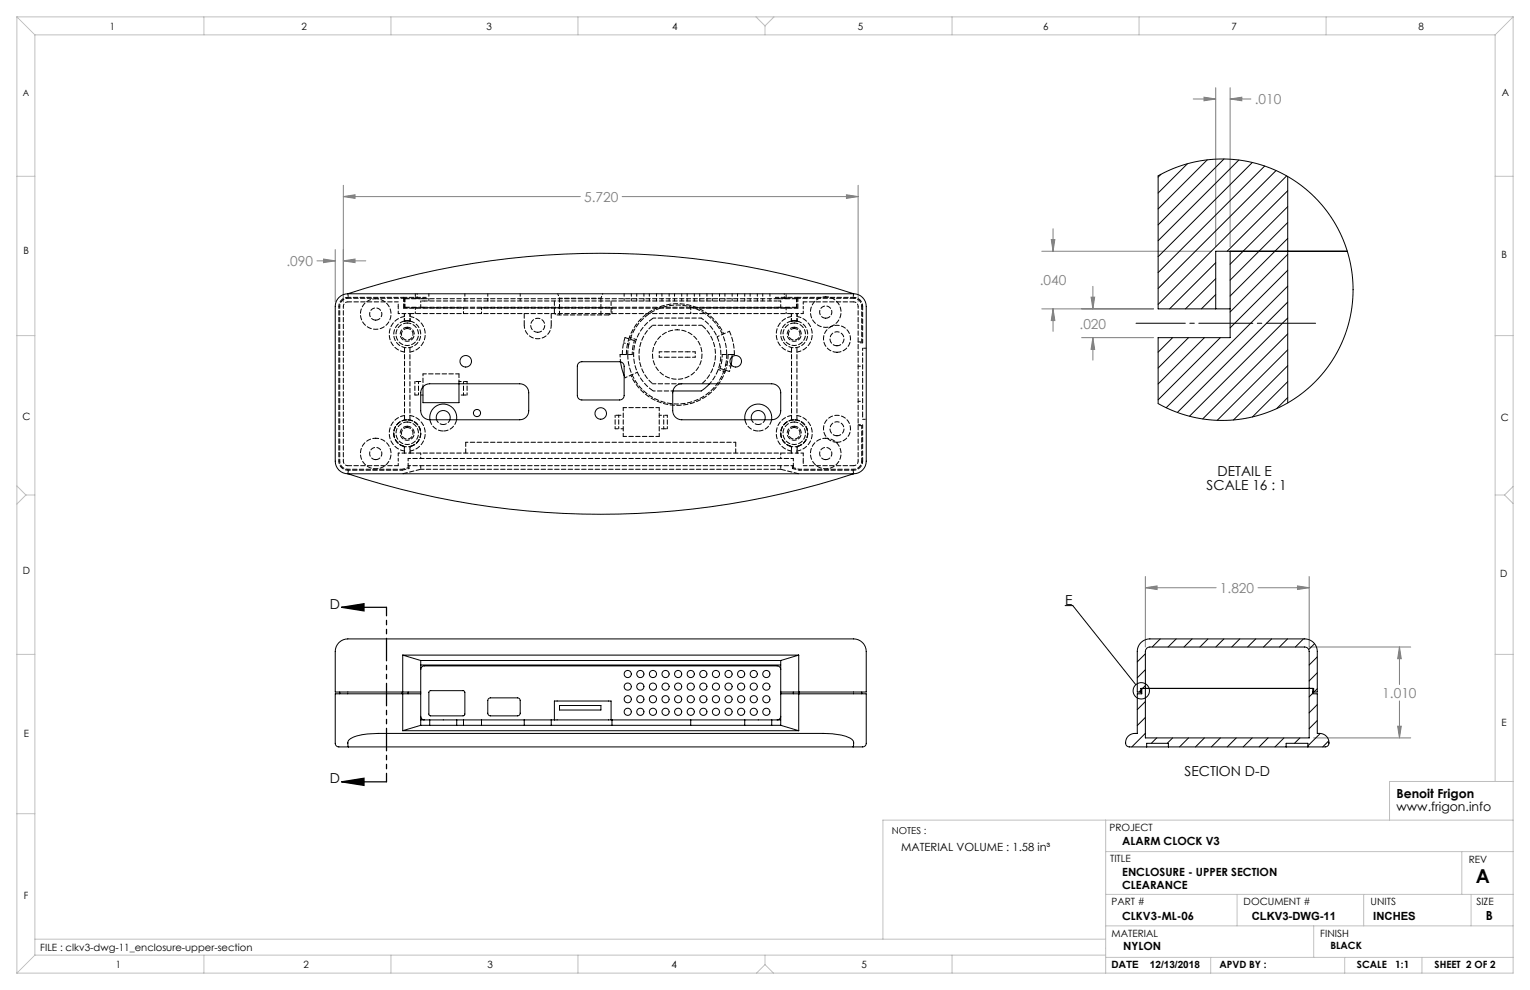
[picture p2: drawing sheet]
<svg xmlns="http://www.w3.org/2000/svg" width="432mm" height="279mm" viewBox="0 0 432 279" stroke-linecap="round" stroke-linejoin="round" font-family="sans-serif">
<g fill="none" stroke="#000" stroke-width=".28">
<path d="M300.6 170.9h2.2l17.8 22.3"/>
<circle cx="322.1" cy="195" r="2.31"/>
</g>
<path d="M96.4 171.4l6.3-1v2zM96.4 171.4h12.7M96.4 220.7l6.3-1.1v2.1zM96.4 220.7h12.7" fill="none" stroke="#000" stroke-width=".35"/>
<g fill="none" stroke="#808080" stroke-width=".28">
<path d="M336.8 27.9h6.3M339.8 27.4l3.3 .5-3.3 .5zM343.1 24.8v44.8M347.2 27.9l3.3-.5v1zM347.2 24.8v44.8M347.2 27.9h5.8M96.9 55.5l3.3-.5v1zM96.9 52.3v32.9M96.9 55.5h66.9M175.6 55.5h66.6M238.9 55l3.3 .5-3.3 .5zM242.2 52.3v32.9"/>
<path d="M89.4 73.6h5.2M91.3 73.1l3.3 .5-3.3 .5zM94.6 70.4v14.8M96.9 73.6l3.3-.5v1zM96.9 73.6h6.3M294 70.9h47.8M296.7 67.6h1l-.5 3.3zM297.2 64.6v6.3M294 87.2h31.6M297.2 87.2l.5 3.3h-1zM297.2 87.2v6.3M305.3 95.3h20.3"/>
<path d="M307.9 83.9h1l-.5 3.3zM308.4 95.3l.5 3.3h-1zM308.4 80.8v6.4M308.4 95.3v6.3M323.2 165.9l3.4-.5v1zM323.2 162.7v19.9M323.2 165.9h20M355 165.9h14.5M366.2 165.4l3.3 .5-3.3 .5zM369.5 162.7v19.9h28.6M395 182.6l.5 3.3h-1zM395 182.6v10.6"/>
<path d="M395 197.8v10.5M370.7 208.3h27.4M394.5 205h1l-.5 3.3z"/>
</g>
<path d="M320.6 91.2h50.7" fill="none" stroke="#000" stroke-width=".28" stroke-dasharray="15.2 1.3 1.3 1.3" stroke-dashoffset="1.3"/>
<path d="M109.1 171.4v49.3" fill="none" stroke="#000" stroke-width=".35" stroke-dasharray="6.3 1.3 1.3 1.3 1.3 1.3" stroke-dashoffset="3.9"/>
<g fill="none" stroke="#c0c0c0" stroke-width=".28">
<path d="M4.8 4.8l5 5M4.8 4.8h422.2M4.8 4.8v269.8M9.8 9.8h412.2M9.8 9.8v259.8M57.5 4.8v5M110.3 4.8v5M163.1 4.8v5M213.4 4.8l2.5 2.5M215.9 7.3v2.5M218.4 4.8l-2.5 2.5M268.7 4.8v5"/>
<path d="M321.5 4.8v5M374.3 4.8v5M422 9.8v210.7M427 4.8l-5 5M427 4.8v269.8h-422.2M4.8 49.7h5M422 49.7h5M4.8 94.7h5M422 94.7h5M4.8 137.1l2.5 2.6M7.3 139.7l-2.5 2.6M7.3 139.7h2.5"/>
<path d="M422 139.7h2.6M424.6 139.7l2.4 2.4M427 137.3l-2.4 2.4M4.8 184.7h5M422 184.7h5M4.8 229.7h5M312 231.5v43.1M427 231.5h-177.8v33.6M427 220.5h-34.8v11M312 240.3h115M312 252.4h115M349.1 252.4v8.9"/>
<path d="M384.9 252.4v8.9M412.6 240.3v12.1M415.2 252.4v8.9M9.8 265.1h302.2M9.8 269.6l-5 5M9.8 269.6h302.2M57.5 269.6v5M110.3 269.6v5M163.1 269.6v5M215.9 272.2l-2.4 2.4M215.9 272.2l2.4 2.4M215.9 269.6v2.6"/>
<path d="M268.7 269.6v5M312 270.2h115M312 261.3h115M341.7 270.2v4.4M370.8 261.3v8.9M379.5 270.2v4.4M401.3 270.2v4.4"/>
</g>
<path d="M96.4 171.4l6.3-1v2zM96.4 220.7l6.3-1.1v2.1z" fill="#000"/>
<path d="M238.9 55l3.3 .5-3.3 .5zM96.9 55.5l3.3-.5v1zM96.9 73.6l3.3-.5v1zM91.3 73.1l3.3 .5-3.3 .5zM395 182.6l.5 3.3h-1zM394.5 205h1l-.5 3.3zM323.2 165.9l3.4-.5v1zM366.2 165.4l3.3 .5-3.3 .5zM296.7 67.6h1l-.5 3.3zM297.2 87.2l.5 3.3h-1zM307.9 83.9h1l-.5 3.3zM308.4 95.3l.5 3.3h-1zM339.8 27.4l3.3 .5-3.3 .5zM347.2 27.9l3.3-.5v1z" fill="#808080"/>
<g fill="none" stroke="#000" stroke-width=".28">
<path d="M327.6 49.2l-.8 .8M335.1 46.2l-8.3 8.3M340.7 45.1l-13.9 13.9M345.4 44.9l-18.6 18.6M349.6 45.2l-22.8 22.8M353.4 45.9l-26.6 26.5M356.9 46.9l-30.1 30M360.1 48.1l-33.3 33.3M363.1 49.6l-36.3 36.3M363.4 49.8v63.9M363.4 58.3l-16.2 16.3M363.4 53.8l-17.1 17.1"/>
<path d="M343.1 78.6l-8.5 8.6M343.1 74.1l-13 13.1M347.2 70.9v24.4h-20.4v18.6l3.6 1.8 4.2 1.5 3.9 .9 4.3 .5h4.1l4.6-.5 3.8-.9 4.2-1.5 3.8-1.9 3.4-2.2 3.4-2.8 3-3.1 2.6-3.5 2.2-3.8 1.7-4 1.2-3.7 .7-3.9 .3-3.8v-4.1l-.6-3.9-1-4.1-1.3-3.6-1.7-3.5-2.1-3.3-2.4-3.1-2.7-2.7-3-2.5-3.6-2.4-3.7-1.9-3.7-1.3-4-1.1-3.8-.5h-5.7l-5.2 .7-5.4 1.6-5.1 2.3v37.6h16.3M363.4 62.8l-16.2 16.3M363.4 67.3l-16.2 16.3M363.4 71.8l-16.2 16.2M363.4 76.3l-16.2 16.2M380.2 70.9h-37.1v16.3M98.2 82.9a3.6 3.6 0 0 0-3.6 3.6v43.7a3.6 3.6 0 0 0 3.6 3.5M98.2 82.9a228.6 228.6 0 0 1 142.7 0M98.2 82.9h142.7M240.9 82.9a3.6 3.6 0 0 1 3.6 3.6v43.7a3.6 3.6 0 0 1-3.6 3.5"/>
<path d="M330.9 95.3l-4.1 4.1M335.4 95.3l-8.6 8.6M339.9 95.3l-13.1 13.1M343.1 87.2h4.1M343.1 83.1l-4 4.1M344.4 95.3l-17.6 17.6M363.4 80.8l-34.3 34.3M363.4 85.3l-31.1 31.1M363.4 89.7l-27.7 27.8M363.4 94.2l-24 24M363.4 98.7l-19.9 19.9M119.5 109.1l.8-.6 1-.2h25.4a2.54 2.54 0 0 1 2.5 2.6v5a2.54 2.54 0 0 1-2.5 2.6h-25.4a2.54 2.54 0 0 1-2.6-2.6l.1-5.5z"/>
<path d="M121.3 118.5a3.8 3.8 0 0 1 3.8-4.5 3.8 3.8 0 0 1 3.7 4.5M123.2 118.5a1.98 1.98 0 0 1 1.9-2.6 1.98 1.98 0 0 1 1.9 2.6M129.5 108.3v5.3h-10.1v-4.4M163.3 102.5l.9-.4h10.7a1.27 1.27 0 0 1 1.2 1.3v8.2a1.27 1.27 0 0 1-1.2 1.3h-10.7a1.27 1.27 0 0 1-1.3-1.3v-8.2zM175.1 102.1l1 3.9M190.6 109.1l.8-.6 1-.2h25.4a2.54 2.54 0 0 1 2.5 2.6v5a2.54 2.54 0 0 1-2.5 2.6h-25.4a2.54 2.54 0 0 1-2.5-2.6v-5.5zM200.3 108.3l-2.4 2h-8M206.6 100.7l-.2 2.3M210.2 118.5a3.8 3.8 0 0 1 3.8-4.5 3.8 3.8 0 0 1 3.7 4.5M212.1 118.5a1.98 1.98 0 0 1 1.9-2.6 1.98 1.98 0 0 1 1.9 2.6M363.4 103.2l-15.3 15.3M363.4 107.7l-9.9 10"/>
<path d="M363.4 112.2l-3.1 3.1M98.2 133.7a228.6 228.6 0 0 0 142.7 0M98.2 133.7h142.7M95.9 195.3v.5M113.5 195.3v.5M113.7 184.9l5 1.5M113.7 184.9h111.7M113.7 184.9v10.4M113.7 195.8v10.4M115.2 195.3v.5M118.7 195.3h-24.1v-11.4a3.6 3.6 0 0 1 3.6-3.6h142.7a3.6 3.6 0 0 1 3.6 3.6v11.4h-24.2M118.7 189a1.02 1.02 0 0 1 1.1-1.1h99.5a1.02 1.02 0 0 1 1 1.1"/>
<path d="M118.7 195.8h-24.1v14a1.31 1.31 0 0 0 1.8 1h1.9M118.7 186.4h101.6M118.7 186.4v18.3M118.7 187.7h101.6M121.2 195.1l.3-.2 9.5 .1 .2 .4-.1 6.4-.4 .2-9.4-.1-.3-.4zM137.9 197.2l.5-.2h7.6a.76 .76 0 0 1 .8 .7v3.6a.76 .76 0 0 1-.8 .7h-7.6a.76 .76 0 0 1-.7-.7v-3.6zM157.9 199.1h11.7v1.3h-11.7zM220.3 195.8h24.2v14a1.31 1.31 0 0 1-1.8 1h-1.9M220.3 186.4v18.3M223.9 195.3v.5M225.4 184.9l-5.1 1.5M225.4 184.9v10.4"/>
<path d="M225.4 195.8v10.4M225.6 195.3v.5M243.2 195.3v.5M322 194.8l-.6 .5M322 195.3h-1v-11.4a3.6 3.6 0 0 1 3.5-3.6h43.7a3.6 3.6 0 0 1 3.6 3.6v11.4h-1.1M322 195.3v-1h48.7v1M322 195.3h.2M322.2 194.3v1.5h-1.2v11.2a2.6 2.6 0 0 0-3.1 3.4l.8 .4h4.9M323.2 193.5l-1 1M323.2 198l-2.2 2.3M323.2 184.5l-2.2 2.3M323.2 189l-2.2 2.3"/>
<path d="M323.6 183l.9-.4h43.7a1.27 1.27 0 0 1 1.3 1.3v24.4h-46.3v-24.4zM327.5 180.3l-2.3 2.3M331.9 180.3l-2.2 2.3M336.4 180.3l-2.3 2.3M340.9 180.3l-2.3 2.3M345.4 180.3l-2.3 2.3M349.9 180.3l-2.3 2.3M354.4 180.3l-2.3 2.3M358.9 180.3l-2.3 2.3M363.4 180.3l-2.3 2.3M367.9 180.3l-2.3 2.3M370.5 195.6l-1 1.1"/>
<path d="M370.5 195.3h.2M370.5 194.3v1.5h1.3v11.2a2.57 2.57 0 0 1 2.5 .8 2.57 2.57 0 0 1 .5 2.6l-.8 .4h-4.9M371 181.7l-1.7 1.6M371.8 185.4l-2.3 2.3M371.8 189.9l-2.3 2.3M371.8 194.4l-1 .9M371.8 198.9l-2.3 2.3M98.3 210.8h142.5M98.3 210.8a2.07 2.07 0 0 1 1.5-2.8 18.7 18.7 0 0 1 7-1h120.4a34.8 34.8 0 0 1 11.5 .8 2.59 2.59 0 0 1 2.2 1.7l-.1 1.3M113.7 206.2h111.7M118.7 202.2a1.02 1.02 0 0 0 1.1 1M118.7 203.2h2.6"/>
<path d="M118.7 204.7l-5 1.5M118.7 204.7h101.6M121.3 203.2h7.6M121.3 203.2v1.5M128.9 203.2v1.5M128.9 203.2h19.1M130.8 203.2v1.5M135.9 203.2v1.5M148 203.2h7.6M148 203.2v1.5M155.6 203.2h54.6M155.6 203.2v1.5"/>
<path d="M156.5 203.2v-5.4h16v5.4M172.7 203.2v1.5M194.9 203.2v1.5M210.2 203.2h7.6M210.2 203.2v1.5M217.8 203.2v1.5M217.8 203.2h2.5M220.3 202.2a1.02 1.02 0 0 1-1 1M220.3 204.7l5.1 1.5M323.2 202.5l-2.2 2.3M323.2 207l-3.8 3.8M323.6 210.8h6.1"/>
<path d="M323.6 210.8v-1h6.1v1M326.5 208.3l-1.6 1.5M329.7 210.8h33.3M330.9 208.3l-1.5 1.5M335.4 208.3l-2.5 2.5M339.9 208.3l-2.5 2.5M344.4 208.3l-2.5 2.5M348.9 208.3l-2.5 2.5M353.4 208.3l-2.5 2.5M357.9 208.3l-2.6 2.5M362.4 208.3l-2.6 2.5M363 210.8h6.1"/>
<path d="M363 210.8v-1h6.1v1M366.9 208.3l-1.6 1.5M371.8 203.4l-2.3 2.2M372.6 207l-3.5 3.5M375 209.1l-1.7 1.7"/>
<circle cx="131.4" cy="102" r="1.63"/>
<circle cx="134.6" cy="116.6" r="1.02"/>
<circle cx="169.5" cy="116.7" r="1.63"/>
<circle cx="207.6" cy="102" r="1.63"/>
<circle cx="177.2" cy="197.3" r="1.02"/>
<circle cx="177.2" cy="190.2" r="1.02"/>
<circle cx="177.2" cy="193.8" r="1.02"/>
<circle cx="180.7" cy="197.3" r="1.02"/>
<circle cx="180.7" cy="190.2" r="1.02"/>
<circle cx="180.7" cy="193.8" r="1.02"/>
<circle cx="184.3" cy="197.3" r="1.02"/>
<circle cx="184.3" cy="193.8" r="1.02"/>
<circle cx="184.3" cy="190.2" r="1.02"/>
<circle cx="187.8" cy="197.3" r="1.02"/>
<circle cx="187.8" cy="193.8" r="1.02"/>
<circle cx="187.8" cy="190.2" r="1.02"/>
<circle cx="191.4" cy="197.3" r="1.02"/>
<circle cx="191.4" cy="190.2" r="1.02"/>
<circle cx="191.4" cy="193.8" r="1.02"/>
<circle cx="194.9" cy="197.3" r="1.02"/>
<circle cx="194.9" cy="193.8" r="1.02"/>
<circle cx="194.9" cy="190.2" r="1.02"/>
<circle cx="198.5" cy="197.3" r="1.02"/>
<circle cx="198.5" cy="193.8" r="1.02"/>
<circle cx="198.5" cy="190.2" r="1.02"/>
<circle cx="202.1" cy="197.3" r="1.02"/>
<circle cx="202.1" cy="193.8" r="1.02"/>
<circle cx="202.1" cy="190.2" r="1.02"/>
<circle cx="205.6" cy="197.3" r="1.02"/>
<circle cx="205.6" cy="193.8" r="1.02"/>
<circle cx="205.6" cy="190.2" r="1.02"/>
<circle cx="209.2" cy="197.3" r="1.02"/>
<circle cx="209.2" cy="190.2" r="1.02"/>
<circle cx="209.2" cy="193.8" r="1.02"/>
<circle cx="212.7" cy="197.3" r="1.02"/>
<circle cx="212.7" cy="193.8" r="1.02"/>
<circle cx="212.7" cy="190.2" r="1.02"/>
<circle cx="216.3" cy="197.3" r="1.02"/>
<circle cx="216.3" cy="193.8" r="1.02"/>
<circle cx="216.3" cy="190.2" r="1.02"/>
<circle cx="177.2" cy="200.9" r="1.02"/>
<circle cx="180.7" cy="200.9" r="1.02"/>
<circle cx="184.3" cy="200.9" r="1.02"/>
<circle cx="187.8" cy="200.9" r="1.02"/>
<circle cx="191.4" cy="200.9" r="1.02"/>
<circle cx="194.9" cy="200.9" r="1.02"/>
<circle cx="198.5" cy="200.9" r="1.02"/>
<circle cx="202.1" cy="200.9" r="1.02"/>
<circle cx="205.6" cy="200.9" r="1.02"/>
<circle cx="209.2" cy="200.9" r="1.02"/>
<circle cx="212.7" cy="200.9" r="1.02"/>
<circle cx="216.3" cy="200.9" r="1.02"/>
</g>
<g fill="none" stroke="#000" stroke-width=".28" stroke-dasharray="1.3 .6" stroke-dashoffset=".5">
<path d="M95.6 86.5a2.54 2.54 0 0 1 2.6-2.6M98.2 82.9l.1 1M114.1 90.6v-2.1M114.2 88.5v2.1M115.7 90.6v-2.1M115.8 88.5v2.1M117.2 82.9v1M119.8 84.9h-1.1M130.8 86.8h-13.6M157.9 84.2h11.7M188.3 99.3h-2.2M196.2 99.3h-2.2"/>
<path d="M197.9 89.8h-13.5M220.3 84.9h-1M221.9 83.9v-1M221.9 86.8h-27M223.3 88.5v2.1M223.4 90.6v-2.1M224.9 88.5v2.1M225 90.6v-2.1M240.9 83.9a2.54 2.54 0 0 1 2.6 2.6M240.9 82.9l-.1 1M242.2 96.5h1M244.5 98.3h-1"/>
<path d="M117.1 111.5h1M118.1 107.7h-1M130.8 111.5h1M131.8 107.7h-1M174.6 117.2h-1M178.4 100.1l.2-2 .5-2M186.1 100.8h2.2M188.3 117.2h-1M194 100.8h2.2M200.3 108.3a12.3 12.3 0 0 0-2.4-18.5M203.8 100.1l-.1 1.9-.5 2M243.5 118.3h1"/>
<path d="M98.2 132.7a2.54 2.54 0 0 1-2.6-2.5M98.3 132.7l-.1 1M118.7 131.4v1M173.6 121h1M187.3 121h1M220.3 131.4v1M240.8 132.7l.1 1M243.2 120.1h-1M243.5 130.2a2.54 2.54 0 0 1-2.6 2.5"/>
</g>
<g fill="none" stroke="#000" stroke-width=".28" stroke-dasharray="1.3 .6" stroke-dashoffset=".2">
<path d="M112.4 85.2h-14.2M114.9 91.2a3.2 3.2 0 0 1 2.9 4.5 3.2 3.2 0 0 1-5.4 .6 3.2 3.2 0 0 1 1.9-5.1h.6M115.8 88.5h107.5M157.9 88.9v-4.7M169.6 88.9v-4.7M177.5 97.2l-.3 2.9M179.1 96.1l-2.7-.8M224.2 91.2a3.2 3.2 0 0 1 2.8 4.5 3.2 3.2 0 0 1-5.4 .6 3.2 3.2 0 0 1 1.9-5.1h.7M240.9 85.2h-14.2M114.9 119.1a3.2 3.2 0 0 1 2.9 4.6 3.2 3.2 0 0 1-5.4 .5 3.2 3.2 0 0 1 1.9-5l.6-.1M129.5 108.3v-2.8M175.6 100.1h2.8"/>
<path d="M203.2 104l2.7 .8M204.8 102.9l.3-2.8M206.6 100.1h-2.8M224.2 119.1a3.2 3.2 0 0 1 2.8 4.6 3.2 3.2 0 0 1-5.4 .5 3.2 3.2 0 0 1 1.9-5l.7-.1M98.2 131.4h14.2M115.8 127.9h107.5M226.7 131.4h14.2"/>
</g>
<g fill="none" stroke="#000" stroke-width=".28" stroke-dasharray="1.3 .6" stroke-dashoffset=".1">
<path d="M113.9 87v-3.1M114.2 89.3a5.1 5.1 0 0 0-4.3 5 5.1 5.1 0 0 0 4.3 5.1M114.9 92.4a1.98 1.98 0 0 1 1.8 2.8 1.98 1.98 0 0 1-3.3 .4 1.98 1.98 0 0 1 1-3.2h.5M115.7 99.4a5.1 5.1 0 0 0 4.3-5.1 5.1 5.1 0 0 0-4.3-5M117.2 86.8h-3M117.2 84.2h-3M120.3 84.2h-3.1M151.8 93.8a1.98 1.98 0 0 0 1.8-2.8 1.98 1.98 0 0 0-3.4-.5 1.98 1.98 0 0 0 1.1 3.2l.5 .1M171.7 88.9h-14.5M176.4 95.3l-.6 2.3-.2 2.5M205.9 93.5a16.1 16.1 0 0 1 1.4 6.6M221.9 84.2h3"/>
<path d="M221.9 84.2h-3.1M223.4 99.4a5.1 5.1 0 0 1-4.3-5.1 5.1 5.1 0 0 1 4.3-5M224.2 92.4a1.98 1.98 0 0 1 1.7 2.8 1.98 1.98 0 0 1-3.3 .4 1.98 1.98 0 0 1 1.1-3.2h.5M224.9 86.8h-3M224.9 89.3a5.1 5.1 0 0 1 4.3 5 5.1 5.1 0 0 1-4.3 5.1M225.2 83.9v3.1M236.2 99.4a3.8 3.8 0 0 0 3.4-5.5 3.8 3.8 0 0 0-6.4-.6 3.8 3.8 0 0 0 2.3 6.1h.7M236.2 97.6a1.98 1.98 0 0 0 1.8-2.8 1.98 1.98 0 0 0-3.3-.5 1.98 1.98 0 0 0 1 3.2l.5 .1M114.2 117.3a5.1 5.1 0 0 0-4.3 5 5.1 5.1 0 0 0 4.3 5M224.9 117.3a5.1 5.1 0 0 1 4.3 5 5.1 5.1 0 0 1-4.3 5M114.9 120.3a1.98 1.98 0 0 1 1.8 2.8 1.98 1.98 0 0 1-3.3 .4 1.98 1.98 0 0 1 1-3.1l.5-.1M115.7 127.3a5.1 5.1 0 0 0 4.3-5 5.1 5.1 0 0 0-4.3-5"/>
<path d="M131.4 127.9v-3.1M207.6 124.8v3.1M223.4 127.3a5.1 5.1 0 0 1-4.3-5 5.1 5.1 0 0 1 4.3-5M224.2 120.3a1.98 1.98 0 0 1 1.7 2.8 1.98 1.98 0 0 1-3.3 .4 1.98 1.98 0 0 1 1.1-3.1l.5-.1M236.2 124.8a3.8 3.8 0 0 0 3.4-5.5 3.8 3.8 0 0 0-6.4-.6 3.8 3.8 0 0 0 2.3 6.1h.7M236.2 123a1.98 1.98 0 0 0 1.8-2.8 1.98 1.98 0 0 0-3.3-.5 1.98 1.98 0 0 0 1 3.2l.5 .1"/>
</g>
<path d="M205.9 104.8l.5-1.8M115.4 132.2l-1.9 .5M225.5 132.7l-1.9-.5" fill="none" stroke="#000" stroke-width=".28" stroke-dasharray="1.3 .6" stroke-dashoffset="1"/>
<g fill="none" stroke="#000" stroke-width=".28" stroke-dasharray="1.3 .6" stroke-dashoffset=".3">
<path d="M113.9 83.9h6.4M114.2 84.2h-16M114.2 86.8v-2.6M114.9 92.7a1.63 1.63 0 0 1 1.5 2.3 1.63 1.63 0 0 1-2.7 .4 1.63 1.63 0 0 1 .8-2.6l.4-.1M172.7 86.8h-36.8M198.1 91.8h-13.9M218.8 83.9h6.4M224.2 92.7a1.63 1.63 0 0 1 1.4 2.3 1.63 1.63 0 0 1-2.7 .4 1.63 1.63 0 0 1 .8-2.6l.5-.1M224.9 84.2v2.6M225.2 87h-111.3M240.9 84.2h-16M243.5 86.5v10.3"/>
<path d="M129.5 105.5h-10.1M176.4 106.6l-.3-.6M184.2 108.3h8.2M186.1 115h-10.2M206.6 100.7v-.6M243.5 119.9v10.3M114.9 120.6a1.63 1.63 0 0 1 1.5 2.4 1.63 1.63 0 0 1-2.7 .3 1.63 1.63 0 0 1 .8-2.6l.4-.1M175.9 123.2h10.2M220.3 132.4h-101.6M224.2 120.6a1.63 1.63 0 0 1 1.4 2.4 1.63 1.63 0 0 1-2.7 .3 1.63 1.63 0 0 1 .8-2.6l.5-.1"/>
</g>
<g fill="none" stroke="#000" stroke-width=".28" stroke-dasharray="1.3 .6" stroke-dashoffset=".8">
<path d="M114.1 88.5h1.7M115.8 90.6h-1.7M117.2 88.5v-1.5M130.8 86.8v1.7M135.9 88.5v-1.7M172.7 86.8v1.7M176 96.7l1.5 .5M177.5 97.2l.3-1.5M177.6 95.1a14.4 14.4 0 0 1 13-9.4 14.4 14.4 0 0 1 13.6 8.5M194.9 88.5v-1.7M196.2 99.3v1.5M221.9 87v1.5"/>
<path d="M223.3 90.6h1.7M225 88.5h-1.7M186.1 100.8v-1.5M204.6 105a14.4 14.4 0 0 1-13 9.4 14.4 14.4 0 0 1-13.6-8.5M204.8 102.9l-.4 1.5M206.3 103.4l-1.5-.5M115.8 127.9h-1.7M115.8 126h-1.7M118.7 127.9v1.5M220.3 127.9v1.5M223.3 127.9h1.7M223.3 126h1.7"/>
</g>
<g fill="none" stroke="#000" stroke-width=".28" stroke-dasharray="1.3 .6" stroke-dashoffset=".6">
<path d="M98.2 85.2a1.27 1.27 0 0 0-1.3 1.3M112.4 86.5v-1.3M112.4 86.5v2M121 84.9v-2M131.2 84.9v-2M137.7 84.9v-2M146.8 84.9v-2M156.5 88.1a.76 .76 0 0 0 .7 .8M171.7 88.9a.76 .76 0 0 0 .8-.8M176.1 82.9v2M177.6 95.1l2 .7M178.2 84.9v-2"/>
<path d="M179.7 82.9v2M181.7 84.9v-2M183.3 82.9v2M185.3 84.9v-2M186.8 82.9v2M188.3 99.3h5.7M188.8 84.9v-2M190.4 82.9v2M191.1 93.1a7 7 0 0 0-6.2 10.2 7 7 0 0 0 12 .8 7 7 0 0 0-4.9-11h-.9M192.4 84.9v-2M193.9 82.9v2M196 84.9v-2"/>
<path d="M197.5 82.9v2M199.5 84.9v-2M201 82.9v2M202.4 95l3.5-1.5M203.1 84.9v-2M204.6 82.9v2M206.6 84.9v-2M208.1 82.9v2M210.2 84.9v-2M211.7 82.9v2M213.7 84.9v-2M215.3 82.9v2"/>
<path d="M217.3 84.9v-2M226.7 85.2v1.3M226.7 88.5v-2M242.2 86.5a1.27 1.27 0 0 0-1.3-1.3M243.5 98.3v1.2M243.5 96.8h-1.3M117.1 107.7v3.8M118.1 111.5v-3.8M118.1 107.7h1.3M119.4 111.5h-1.3M129.5 107.7h1.3M130.8 107.7v3.8"/>
<path d="M130.8 111.5h-1.3M131.8 111.5v-3.8M173.6 117.2v3.8M174.6 117.2h1.3M175.1 102.1l-.1-2M179.9 105.1l-3.5 1.5M186.1 117.2h1.2M187.3 117.2v3.8M194 100.8h-5.7M204.6 105l-1.9-.7M242.2 103.4h1.3M242.2 113.3h1.3"/>
<path d="M242.2 119.9h1.3M243.5 117.1v1.2M96.9 130.2a1.27 1.27 0 0 0 1.3 1.2M98.2 132.4h15.3M112.4 131.4v-1.2M113.5 132.7h-15.3M115.2 129.4h108.7M115.2 131.4v-2M131.4 124.8h76.2M174.6 121v-3.8M175.9 121h-1.3M187.3 121h-1.2"/>
<path d="M188.3 121v-3.8M223.9 129.4v2M223.9 131.4h-108.7M225.6 132.4h15.3M226.7 130.2v1.2M240.9 131.4a1.27 1.27 0 0 0 1.3-1.2M240.9 132.7h-15.4"/>
</g>
<g fill="none" stroke="#000" stroke-width=".28" stroke-dasharray="1.3 .6" stroke-dashoffset="-.1">
<path d="M114.2 98.1v20.4M148 88.5v3.3M155.6 91.8v-3.3M184.4 89.8a12.3 12.3 0 0 0 0 20.5M224.9 98.1v20.4M115.7 118.5v-20.4M121.3 118.5a3.8 3.8 0 0 0 3.8 3.1M177.2 100.1a14 14 0 0 0 11.7 13.8 14 14 0 0 0 15.5-9.5M205.1 100.1a14 14 0 0 0-11.8-13.8 14 14 0 0 0-15.5 9.4M210.2 118.5a3.8 3.8 0 0 0 3.8 3.1M223.4 118.5v-20.4M118.7 132.4l-5 1.3"/>
<path d="M125.1 121.6a3.8 3.8 0 0 0 3.7-3.1M214 121.6a3.8 3.8 0 0 0 3.7-3.1M225.4 133.7l-5.1-1.3"/>
</g>
<g fill="none" stroke="#000" stroke-width=".28" stroke-dasharray="1.3 .6" stroke-dashoffset=".7">
<path d="M95.9 86.5v43.7M96.9 86.5v43.7M98.2 84.2a2.29 2.29 0 0 0-2.3 2.3M117.7 84.3v-1.4M157.4 82.9l.5 1.3M169.6 84.2l.5-1.3M221.4 84.3v-1.4M243.2 86.5a2.29 2.29 0 0 0-2.3-2.3M119.4 105.5v3.7M184.4 110.3h5.5M95.6 130.2v-43.7M95.9 130.2a2.29 2.29 0 0 0 2.3 2.2"/>
<path d="M240.9 132.4a2.29 2.29 0 0 0 2.3-2.2M242.2 130.2v-43.7"/>
</g>
<g fill="none" stroke="#000" stroke-width=".28" stroke-dasharray="1.3 .6" stroke-dashoffset=".9">
<path d="M112.4 88.5h1.7M118.7 84.9v1.8M220.3 84.9v1.8M225 88.5h1.7M112.4 127.9h1.7M114.1 127.9v-1.9M114.2 126v1.9M115.2 132l-1.7 .4M115.7 127.9v-1.9M115.8 126v1.9M223.3 126v1.9M223.4 127.9v-1.9"/>
<path d="M224.9 126v1.9M225 127.9v-1.9M225 127.9h1.7M225.6 132.4l-1.7-.4"/>
</g>
<g fill="none" stroke="#000" stroke-width=".28" stroke-dasharray="1.3 .6">
<path d="M106 90.4a1.73 1.73 0 0 0 1.6-2.5 1.73 1.73 0 0 0-2.9-.4 1.73 1.73 0 0 0 .9 2.8l.4 .1M114.3 84.3h5.1M115.8 90.6a3.8 3.8 0 0 1 2.3 5.9 3.8 3.8 0 0 1-6.3 0 3.8 3.8 0 0 1 2.3-5.9M117.2 87v-.2M117.2 83.9v.3M119.4 84.3h100.3M119.4 86.7h-5.1M156.5 88.1v-3.2M172.5 88.1v-3.2M219.7 86.7h-100.3M219.7 84.3h5.1M221.9 86.8v.2"/>
<path d="M221.9 84.2v-.3M223.3 90.6a3.8 3.8 0 0 0-2.3 5.9 3.8 3.8 0 0 0 6.3 0 3.8 3.8 0 0 0-2.3-5.9M224.8 86.7h-5.1M233 89.8a1.73 1.73 0 0 0 1.6-2.5 1.73 1.73 0 0 0-2.9-.3 1.73 1.73 0 0 0 .9 2.7l.4 .1M175 100.1h.6M176.8 100.1a14.4 14.4 0 0 1 .8-5M205.5 100.1a14.4 14.4 0 0 1-.9 4.9M207.3 100.1h-.7M106 129.7a1.73 1.73 0 0 0 1.6-2.4 1.73 1.73 0 0 0-2.9-.4 1.73 1.73 0 0 0 .9 2.8h.4M114.1 126a3.8 3.8 0 0 1-2.3-5.9 3.8 3.8 0 0 1 6.3 0 3.8 3.8 0 0 1-2.3 5.9M115.2 132v-.6M223.9 131.4v.6"/>
<path d="M225 126a3.8 3.8 0 0 0 2.3-5.9 3.8 3.8 0 0 0-6.3 0 3.8 3.8 0 0 0 2.3 5.9M233 129.7a1.73 1.73 0 0 0 1.6-2.4 1.73 1.73 0 0 0-2.9-.4 1.73 1.73 0 0 0 .9 2.8h.4"/>
</g>
<g fill="none" stroke="#000" stroke-width=".28" stroke-dasharray="1.3 .6" stroke-dashoffset=".4">
<path d="M98.2 83.9h15.7M106 84.3a4.3 4.3 0 0 1 3.9 6.3 4.3 4.3 0 0 1-7.3 .6 4.3 4.3 0 0 1 2.7-6.8l.7-.1M114.1 90.6l.8-.1M114.3 86.7v-2.4M114.9 90.5l.9 .1M148 91.8a3.8 3.8 0 0 0 3.8 3.8 3.8 3.8 0 0 0 3.8-3.8M219.3 84.9h-99.5M224.2 90.5l-.9 .1M224.8 86.7v-2.4M225 90.6l-.8-.1M225.2 83.9h15.7M233 83.8a4.3 4.3 0 0 1 3.9 6.2 4.3 4.3 0 0 1-7.3 .6 4.3 4.3 0 0 1 2.7-6.8h.7"/>
<path d="M243.2 96.5v-10M243.5 99.5v17.6M123.2 118.5a1.98 1.98 0 0 0 1.9 1.3M125.1 119.8a1.98 1.98 0 0 0 1.9-1.3M175.9 115v8.2M212.1 118.5a1.98 1.98 0 0 0 1.9 1.3M214 119.8a1.98 1.98 0 0 0 1.9-1.3M106 123.7a4.3 4.3 0 0 1 3.9 6.2 4.3 4.3 0 0 1-7.3 .7 4.3 4.3 0 0 1 2.7-6.9h.7M112.4 127.9v2.3M115.4 131.4v.8M186.1 123.2v-8.2M223.6 132.2v-.8"/>
<path d="M226.7 127.9v2.3M233 123.7a4.3 4.3 0 0 1 3.9 6.2 4.3 4.3 0 0 1-7.3 .7 4.3 4.3 0 0 1 2.7-6.9h.7M243.2 130.2v-10.1"/>
</g>
<path d="M184.2 91.8a10.8 10.8 0 0 0 0 16.5M114.9 118.5a3.8 3.8 0 0 1 3.8 3.4 3.8 3.8 0 0 1-2.9 4.1M198.1 108.3a10.8 10.8 0 0 0 0-16.5M224.2 118.5a3.8 3.8 0 0 0-3.8 3.4 3.8 3.8 0 0 0 2.9 4.1M114.1 126a3.8 3.8 0 0 1-3-4.1 3.8 3.8 0 0 1 3.8-3.4M225 126a3.8 3.8 0 0 0 2.9-4.1 3.8 3.8 0 0 0-3.7-3.4" fill="none" stroke="#000" stroke-width=".28" stroke-dasharray="1.3 .6" stroke-dashoffset="-.2"/>
<text font-size="5.4" x="416.5" y="249.1">A</text>
<g font-size="3.9" fill="#808080">
<text x="354.1" y="29.4">.010</text>
<text x="164.9" y="56.9">5.720</text>
<text x="80.9" y="75.1">.090</text>
<text x="293.4" y="80.3">.040</text>
<text x="304.7" y="92.9">.020</text>
<text x="344.3" y="167.3">1.820</text>
<text x="390.1" y="197">1.010</text>
</g>
<g font-size="3.9">
<text x="343.6" y="134.3">DETAIL E</text>
<text x="340.5" y="138.2">SCALE 16 : 1</text>
<text x="93.1" y="171.8">D</text>
<text x="300.6" y="170.6">E</text>
<text x="93.1" y="221.1">D</text>
<text x="334.3" y="218.9">SECTION D-D</text>
</g>
<g font-size="3.5">
<text x="394.1" y="225.3">Benoit Frigon</text>
<text x="394.1" y="228.8">www.frigon.info</text>
<text x="419.3" y="259.7">B</text>
</g>
<g font-size="3.2">
<text x="316.7" y="238.4">ALARM CLOCK V3</text>
<text x="254.3" y="240.1">MATERIAL VOLUME : 1.58 in³</text>
<text x="316.7" y="250.8">CLEARANCE</text>
<text x="316.7" y="247.3">ENCLOSURE - UPPER SECTION</text>
<text x="316.7" y="259.7">CLKV3-ML-06</text>
<text x="353.3" y="259.7">CLKV3-DWG-11</text>
<text x="387.6" y="259.7">INCHES</text>
<text x="317" y="268.2">NYLON</text>
</g>
<g font-size="2.8">
<text x="31" y="8.5">1</text>
<text x="85.1" y="8.5">2</text>
<text x="137.3" y="8.5">3</text>
<text x="189.7" y="8.5">4</text>
<text x="242.1" y="8.5">5</text>
<text x="294.4" y="8.5">6</text>
<text x="347.6" y="8.5">7</text>
<text x="400.3" y="8.5">8</text>
<text x="423.8" y="27.2">A</text>
<text x="6.7" y="71.8">B</text>
<text x="423.8" y="72.8">B</text>
<text x="6.4" y="118.6">C</text>
<text x="423.5" y="118.9">C</text>
<text x="6.5" y="162.1">D</text>
<text x="423.4" y="163">D</text>
<text x="6.7" y="207.9">E</text>
<text x="423.7" y="204.9">E</text>
<text x="313.1" y="234.6">PROJECT</text>
<text x="313.3" y="243.2">TITLE</text>
<text x="414.5" y="243.6">REV</text>
<text x="6.7" y="253.8">F</text>
<text x="313.7" y="255.3">PART #</text>
<text x="351" y="255.3">DOCUMENT #</text>
<text x="386.8" y="255.3">UNITS</text>
<text x="416.7" y="255.3">SIZE</text>
<text x="11.4" y="268.4">FILE : clkv3-dwg-11_enclosure-upper-section</text>
<text x="313.7" y="264.6">MATERIAL</text>
<text x="372.6" y="264.5">FINISH</text>
<text x="375.5" y="267.9">BLACK</text>
<text x="32.7" y="273.3">1</text>
<text x="85.7" y="273.3">2</text>
<text x="137.6" y="273.3">3</text>
<text x="189.6" y="273.3">4</text>
<text x="243.2" y="273.2">5</text>
<text x="313.7" y="273.3">DATE</text>
<text x="324.5" y="273.3">12/13/2018</text>
<text x="344.1" y="273.1">APVD BY :</text>
<text x="383" y="273.1">SCALE</text>
<text x="393.8" y="273.1">1:1</text>
<text x="404.9" y="273.1">SHEET 2 OF 2</text>
</g>
<text font-size="2.7" x="251.7" y="235.2">NOTES :</text>
<text font-size="2.5" x="6.4" y="27">A</text>
</svg>
